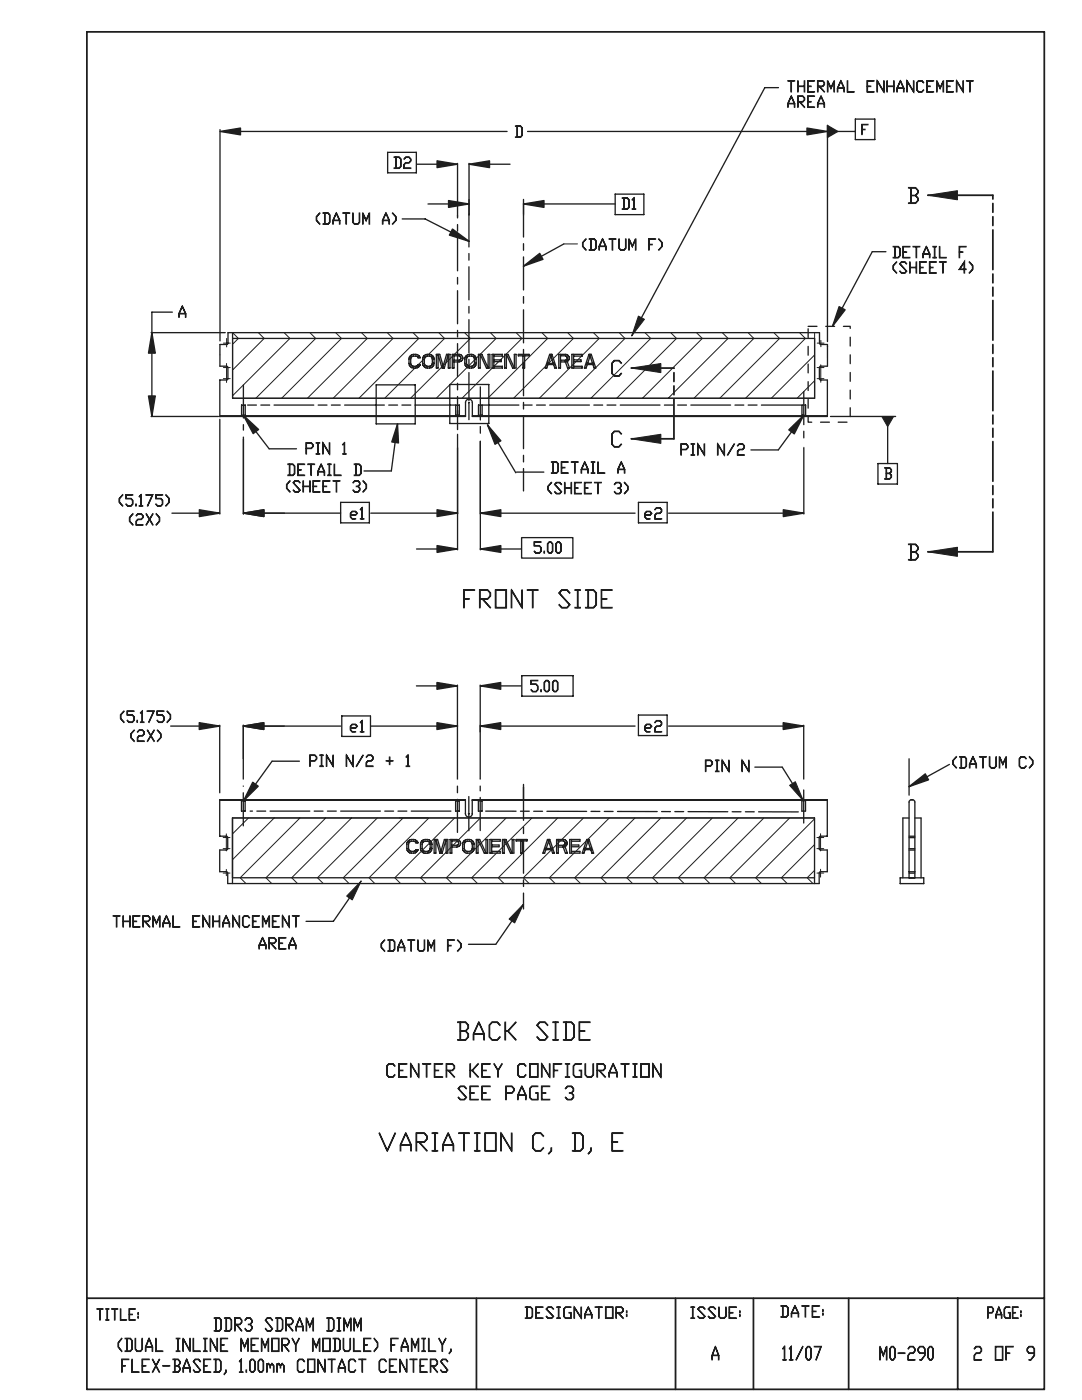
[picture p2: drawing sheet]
<svg xmlns="http://www.w3.org/2000/svg" width="216mm" height="279mm" viewBox="0 0 216 279" stroke-linecap="round" stroke-linejoin="round" font-family="sans-serif">
<path d="M17.3 6.4h191.1v270.9h-191.1zM17.3 259.1h191.1M95.1 259.1v18.2M134.8 259.1v18.2M150.3 259.1v18.2M169.3 259.1v18.2M191.1 259.1v18.2" fill="none" stroke="#211d1e" stroke-width=".35"/>
<path d="M54.3 151.9l-5.7 7.9" fill="none" stroke="#211d1e" stroke-width=".26"/>
<path d="M50.4 156.1l1.1 .8-2.9 2.9z" fill="#211d1e"/>
<path d="M50.4 156.1l1.1 .8-2.9 2.9zM54.3 151.9h5.4M104.5 180.4l-5.6 8.1h-5.4" fill="none" stroke="#211d1e" stroke-width=".26"/>
<path d="M104.5 180.4l-1.8 3.8-1.1-.8z" fill="#211d1e"/>
<path d="M104.5 180.4l-1.8 3.8-1.1-.8z" fill="none" stroke="#211d1e" stroke-width=".2"/>
<path d="M156.1 153.1l4.2 6.7" fill="none" stroke="#211d1e" stroke-width=".26"/>
<path d="M157.6 156.7l1.1-.7 1.6 3.8z" fill="#211d1e"/>
<path d="M157.6 156.7l1.1-.7 1.6 3.8z" fill="none" stroke="#211d1e" stroke-width=".2"/>
<path d="M48.6 82.9l5.1 6.7M150.6 153.1h5.5" fill="none" stroke="#211d1e" stroke-width=".26"/>
<path d="M48.6 82.9l3 2.8-1.1 .8z" fill="#211d1e"/>
<path d="M48.6 82.9l3 2.8-1.1 .8zM53.7 89.6h5.5M79.3 84.6l-1.2 9.4" fill="none" stroke="#211d1e" stroke-width=".26"/>
<path d="M79.3 84.6l.2 3.8-1.3-.2z" fill="#211d1e"/>
<path d="M72.6 94h5.5M79.3 84.6l.2 3.8-1.3-.2zM97.3 84.8l5.6 9.6" fill="none" stroke="#211d1e" stroke-width=".26"/>
<path d="M97.3 84.8l2.6 3.2-1.1 .7z" fill="#211d1e"/>
<path d="M80.3 43.7h4.5l8.8 4.5M97.3 84.8l2.6 3.2-1.1 .7zM103.1 94.2h5.4" fill="none" stroke="#211d1e" stroke-width=".26"/>
<path d="M90.3 45.7l3.3 2.5-3.9-1.3z" fill="#211d1e"/>
<path d="M90.3 45.7l3.3 2.5-3.9-1.3zM112.5 48.7l-8.1 4.4" fill="none" stroke="#211d1e" stroke-width=".26"/>
<path d="M112.5 48.7h2.7" fill="none" stroke="#211d1e" stroke-width=".2"/>
<path d="M104.4 53.1l3.3-2.5 .7 1.2z" fill="#211d1e"/>
<path d="M104.4 53.1l3.3-2.5 .7 1.2zM160.4 82.9l-5.1 6.9" fill="none" stroke="#211d1e" stroke-width=".26"/>
<path d="M157.4 85.8l3-2.9-1.9 3.7z" fill="#211d1e"/>
<path d="M174 50.2l-7.9 14.9M149.8 89.8h5.5M157.4 85.8l3-2.9-1.9 3.7z" fill="none" stroke="#211d1e" stroke-width=".26"/>
<path d="M167.4 61.2l1.2 .6-2.5 3.3z" fill="#211d1e"/>
<path d="M174 50.2h2.8M167.4 61.2l1.2 .6-2.5 3.3zM189.4 152.6l-8 4.4" fill="none" stroke="#211d1e" stroke-width=".26"/>
<path d="M181.4 157l3.2-2.6 .7 1.2z" fill="#211d1e"/>
<path d="M181.4 157l3.2-2.6 .7 1.2z" fill="none" stroke="#211d1e" stroke-width=".26"/>
<path d="M72.1 175.9l-1.8 3.7-1.1-.8z" fill="#211d1e"/>
<path d="M72.1 175.9l-1.8 3.7-1.1-.8z" fill="none" stroke="#211d1e" stroke-width=".2"/>
<path d="M72.1 175.9l-5.6 8h-5.4" fill="none" stroke="#211d1e" stroke-width=".26"/>
<path d="M127.4 63.1l1.2 .6-2.5 3.3z" fill="#211d1e"/>
<path d="M127.4 63.1l1.2 .6-2.5 3.3z" fill="none" stroke="#211d1e" stroke-width=".2"/>
<path d="M155.3 17.5h-2.7l-26.5 49.5M83.1 136.9h4.1M91.3 136.7v18.8M95.8 136.7v18.8M99.9 136.9h4.1" fill="none" stroke="#211d1e" stroke-width=".26"/>
<path d="M75.1 76.8v7.8M82.8 76.8h-7.7M89.8 76.7v7.8M97.5 76.7h-7.7M75.1 84.6h7.7M82.8 84.6v-7.8M89.8 84.5h7.7M90.8 80.8h-41.8M97.5 84.5v-7.8M159.9 80.8h-63.6M90 161.9h-40.1M159.3 162l-62.4-.1" fill="none" stroke="#211d1e" stroke-width=".26" stroke-dasharray="7.9 .9 1.8 .9 1.8 .9"/>
<path d="M87.2 136.2l4.1 .7-4.1 .7z" fill="#211d1e"/>
<path d="M87.2 136.2l4.1 .7-4.1 .7z" fill="none" stroke="#211d1e" stroke-width=".26"/>
<path d="M95.8 136.9l4.1-.7v1.4z" fill="#211d1e"/>
<g fill="none" stroke="#211d1e" stroke-width=".26">
<path d="M95.8 136.9l4.1-.7v1.4zM48.5 144.7v6.7M52.6 144.9h15.4M74 144.9h13.2M91.3 144.7v.2"/>
<circle cx="91.3" cy="136.9" r=".01"/>
<circle cx="91.3" cy="155.5" r=".01"/>
<circle cx="95.8" cy="155.5" r=".01"/>
</g>
<path d="M48.5 144.9l4.1-.7v1.4z" fill="#211d1e"/>
<path d="M48.5 144.9l4.1-.7v1.4z" fill="none" stroke="#211d1e" stroke-width=".26"/>
<path d="M87.2 144.2l4.1 .7-4.1 .7z" fill="#211d1e"/>
<g fill="none" stroke="#211d1e" stroke-width=".26">
<path d="M34.1 144.9h5.7M43.8 144.7v13.5M48.5 144.7v10.8M52.6 144.9h4.1M87.2 144.2l4.1 .7-4.1 .7z"/>
<circle cx="91.3" cy="144.9" r=".01"/>
</g>
<circle cx="48.5" cy="151.5" r=".01" fill="none" stroke="#211d1e" stroke-width=".2"/>
<path d="M48.5 144.9l4.1-.7v1.4z" fill="#211d1e"/>
<path d="M48.5 144.9l4.1-.7v1.4z" fill="none" stroke="#211d1e" stroke-width=".26"/>
<path d="M39.8 144.2l4 .7-4 .7z" fill="#211d1e"/>
<g fill="none" stroke="#211d1e" stroke-width=".26">
<path d="M39.8 144.2l4 .7-4 .7zM95.8 144.7v1.3M99.9 144.9h26.8M133.4 144.9h22.9M160.4 144.7v10.8"/>
<circle cx="43.8" cy="144.9" r=".01"/>
</g>
<g fill="none" stroke="#211d1e" stroke-width=".2">
<circle cx="43.8" cy="158.2" r=".01"/>
<circle cx="48.5" cy="155.5" r=".01"/>
</g>
<path d="M95.8 144.9l4.1-.7v1.4z" fill="#211d1e"/>
<path d="M95.8 144.9l4.1-.7v1.4z" fill="none" stroke="#211d1e" stroke-width=".26"/>
<path d="M156.3 144.2l4.1 .7-4.1 .7z" fill="#211d1e"/>
<g fill="none" stroke="#211d1e" stroke-width=".26">
<path d="M48.6 87.7v14.9M91.3 89.4v13.2M52.7 102.4h15.3M74 102.4h13.2M68.2 142.9h5.7v4.1h-5.7zM127.4 142.7h5.7v4.1h-5.7zM156.3 144.2l4.1 .7-4.1 .7z"/>
<circle cx="95.8" cy="146.1" r=".01"/>
<circle cx="160.4" cy="144.9" r=".01"/>
</g>
<g fill="none" stroke="#211d1e" stroke-width=".2">
<path d="M79.7 163.2h5.7"/>
<circle cx="160.4" cy="155.5" r=".01"/>
</g>
<path d="M48.6 102.4l4.1-.7v1.4z" fill="#211d1e"/>
<path d="M48.6 102.4l4.1-.7v1.4z" fill="none" stroke="#211d1e" stroke-width=".26"/>
<path d="M87.2 101.7l4.1 .7-4.1 .7z" fill="#211d1e"/>
<g fill="none" stroke="#211d1e" stroke-width=".26">
<path d="M43.9 83.7v18.9M48.6 87.3v15.3M34.3 102.4h5.5M52.7 102.4h4.1M87.2 101.7l4.1 .7-4.1 .7z"/>
<circle cx="91.3" cy="102.4" r=".01"/>
</g>
<g fill="none" stroke="#211d1e" stroke-width=".2">
<circle cx="48.6" cy="87.6" r=".01"/>
<circle cx="91.3" cy="89.4" r=".01"/>
</g>
<path d="M48.6 102.4l4.1-.7v1.4z" fill="#211d1e"/>
<path d="M48.6 102.4l4.1-.7v1.4z" fill="none" stroke="#211d1e" stroke-width=".26"/>
<path d="M39.8 101.7l4.1 .7-4.1 .7z" fill="#211d1e"/>
<g fill="none" stroke="#211d1e" stroke-width=".26">
<path d="M30.1 66.4h14.8M30.3 70.5v8.5M34.4 62.3h-4.1v4.1M30.1 83.1h13.5M39.8 101.7l4.1 .7-4.1 .7z"/>
<circle cx="48.6" cy="102.4" r=".01"/>
</g>
<g fill="none" stroke="#211d1e" stroke-width=".2">
<circle cx="43.9" cy="83.3" r=".01"/>
<circle cx="48.6" cy="87.2" r=".01"/>
</g>
<path d="M29.6 79h1.4l-.7 4.1z" fill="#211d1e"/>
<path d="M29.6 79h1.4l-.7 4.1z" fill="none" stroke="#211d1e" stroke-width=".26"/>
<path d="M30.3 66.4l.7 4.1h-1.4z" fill="#211d1e"/>
<g fill="none" stroke="#211d1e" stroke-width=".26">
<path d="M30.3 66.4l.7 4.1h-1.4zM95.8 88.1v14.5M160.4 89.4v13.2M99.9 102.4h26.8M133.4 102.4h22.9"/>
<circle cx="45.5" cy="66.4" r=".01"/>
<circle cx="30.3" cy="83.1" r=".01"/>
</g>
<circle cx="43.6" cy="83.1" r=".01" fill="none" stroke="#211d1e" stroke-width=".2"/>
<path d="M95.8 102.4l4.1-.7v1.4z" fill="#211d1e"/>
<path d="M95.8 102.4l4.1-.7v1.4z" fill="none" stroke="#211d1e" stroke-width=".26"/>
<path d="M156.3 101.7l4.1 .7-4.1 .7z" fill="#211d1e"/>
<g fill="none" stroke="#211d1e" stroke-width=".26">
<path d="M91.3 86.7v23M95.8 88.1v21.6M83.1 109.6h4.1M99.9 109.6h4.1M156.3 101.7l4.1 .7-4.1 .7z"/>
<circle cx="160.4" cy="89.3" r=".01"/>
<circle cx="160.4" cy="102.4" r=".01"/>
</g>
<circle cx="95.8" cy="88.1" r=".01" fill="none" stroke="#211d1e" stroke-width=".2"/>
<path d="M87.2 108.9l4.1 .7-4.1 .6z" fill="#211d1e"/>
<path d="M87.2 108.9l4.1 .7-4.1 .6z" fill="none" stroke="#211d1e" stroke-width=".26"/>
<path d="M95.8 109.6l4.1-.7v1.3z" fill="#211d1e"/>
<g fill="none" stroke="#211d1e" stroke-width=".26">
<path d="M83.1 32.8h4.1M91.3 32.6v10.5M93.6 32.6v10.3M97.7 32.8h4.1M68 100.3h5.7v4h-5.7zM95.8 109.6l4.1-.7v1.3zM127.4 100.3h5.7v4h-5.7zM104.1 134.8h10.3v4.1h-10.3z"/>
<circle cx="95.8" cy="109.6" r=".01"/>
</g>
<g fill="none" stroke="#211d1e" stroke-width=".2">
<circle cx="91.3" cy="86.7" r=".01"/>
<circle cx="95.8" cy="88" r=".01"/>
</g>
<path d="M93.6 32.8l4.1-.7v1.4z" fill="#211d1e"/>
<path d="M93.6 32.8l4.1-.7v1.4z" fill="none" stroke="#211d1e" stroke-width=".26"/>
<path d="M87.2 32.1l4.1 .7-4.1 .7z" fill="#211d1e"/>
<g fill="none" stroke="#211d1e" stroke-width=".26">
<path d="M43.9 25.9v42.1M48 26.2h53.2M77.3 30.4h5.8v4.1h-5.8zM87.2 32.1l4.1 .7-4.1 .7zM105.3 26.2h55.7M122.7 38.7h5.8v4.1h-5.8z"/>
<circle cx="93.6" cy="32.8" r=".01"/>
<circle cx="91.3" cy="43.1" r=".01"/>
<circle cx="93.6" cy="43" r=".01"/>
</g>
<path d="M43.9 26.2l4.1-.6v1.3z" fill="#211d1e"/>
<path d="M43.9 26.2l4.1-.6v1.3z" fill="none" stroke="#211d1e" stroke-width=".26"/>
<path d="M161 25.6l4.1 .6-4.1 .7z" fill="#211d1e"/>
<g fill="none" stroke="#211d1e" stroke-width=".26">
<path d="M161 25.6l4.1 .6-4.1 .7zM45.5 73.4l-.1 2.3-.2 .1h-1.3v7.3h49v-2.8a.68 .68 0 0 1 .7-.6 .68 .68 0 0 1 .7 .6v2.8h70.8M46.4 66.4v13.1h116.1M81.9 71a1.13 1.13 0 0 1 1.9 .4h-.4a.81 .81 0 0 0-.8-.4 .81 .81 0 0 0-.7 .6v.9a.59 .59 0 0 0 .6 .6l.7-.1 .2-.2h.4a1.16 1.16 0 0 1-1.2 .7 1.16 1.16 0 0 1-1-1l.1-1.2zM83.4 72.9l-.1 .1M86.3 71.6a.59 .59 0 0 0-.6-.5 .79 .79 0 0 0-1 .3 1.74 1.74 0 0 0 .1 1.5l.4 .2a.79 .79 0 0 0 1-.3l.1-.3M86.3 71.6h.3M86.3 72.5h.3M86.3 71.6v.9M86.6 71.6a1.15 1.15 0 0 0-1.1-.9 1.15 1.15 0 0 0-1.2 .9v.9a1.15 1.15 0 0 0 1.2 1 1.15 1.15 0 0 0 1.1-1M86.6 71.6v.9M88.3 73.4l.8-2.7h.7v2.7h-.3v-2.7l-.8 2.7h-.5l-.8-2.7v2.7h-.3v-2.7h.6l.8 2.7"/>
<path d="M88.5 72.9l-.1 .1M90.6 70.7v2.7h-.4v-2.7h1.4a.75 .75 0 0 1 .7 .8 .75 .75 0 0 1-.7 .7h-1M90.6 71h1l.4 .4-.1 .3-.3 .2h-1M94.7 71.6a.59 .59 0 0 0-.6-.5 .79 .79 0 0 0-1 .3 1.74 1.74 0 0 0 .2 1.5l.4 .2a.79 .79 0 0 0 .9-.3l.1-.3M94.7 71.6h.3M94.7 72.5h.3M94.7 71.6v.9M95 71.6a1.15 1.15 0 0 0-1.1-.9 1.15 1.15 0 0 0-1.2 .9v.9a1.15 1.15 0 0 0 1.2 1 1.15 1.15 0 0 0 1.1-1M95 71.6v.9M95.5 70.7h.7l1.2 2.7v-2.7h.3v2.7h-.6l-1.3-2.7v2.7h-.3zM98.5 71.1h1.7v-.4h-2v2.7h2v-.3h-1.7M98.5 71.8h1.5v.4h-1.5"/>
<path d="M98.5 70.7v2.7M100.7 70.7h.7l1.2 2.7v-2.7h.4v2.7h-.7l-1.3-2.7v2.7h-.3zM103.4 70.7h2.2v.3h-2.2zM104.3 71v2.4h.4v-2.4M109.2 72.5h1.4v.3h-1.4zM109.4 72.6l-.2 .2M109.8 70.7l.9 2.7h.3l-.9-2.7h-.4l-.9 2.7h.3l.9-2.7M111.8 70.7v2.7h-.3v-2.7h1.4a.75 .75 0 0 1 .7 .8 .75 .75 0 0 1-.7 .7h-1.1M111.8 71h1.1l.3 .4-.1 .3-.2 .2h-1.1M112.7 72.1h.4l.6 1.3h-.4zM114.5 71.1h1.7v-.4h-2.1v2.7h2.1v-.3h-1.7M114.5 71.8h1.4v.4h-1.4"/>
<path d="M114.5 70.7v2.7M117.1 72.5h1.3v.3h-1.3zM117.6 70.7l.9 2.7h.4l-.9-2.7h-.5l-.9 2.7h.4l.9-2.7M163.5 66.4h-118v2.2l-.3 .2h-1.3v4.3M43.9 83h49M48.2 80.8h.7v2.1h-.7zM90.9 80.8h.8v2.1h-.8zM91.3 81.9v1.2M94.3 83h70.8M95.5 80.8h.7v2.1h-.7zM104.1 107.3h10.2v4.1h-10.2zM43.8 159.7h49.1"/>
<path d="M48.2 159.8h.7v2.1h-.7zM90.9 159.8h.7v2.1h-.7zM94.2 159.7h70.9M95.5 159.8h.7v2.1h-.7zM160 159.8v2.1h.7v-2.1M43.8 169.6v4.4h1.4l.2 .1v2.2M45.4 169.4v-2.4l-.2-.1h-1.4v-7.3h49.1v2.8a.68 .68 0 0 0 .6 .7 .68 .68 0 0 0 .7-.7v-2.8h70.9v7.3h-1.4l-.2 .1v2.4M46.4 176.3v-13.1h116.1v13.1M81.5 167.8a1.13 1.13 0 0 1 1.9 .4h-.4a.82 .82 0 0 0-.8-.3 .82 .82 0 0 0-.7 .6v.8a.59 .59 0 0 0 .6 .6h.7l.2-.3h.4a1.16 1.16 0 0 1-1.2 .7 1.16 1.16 0 0 1-1-1v-1.2zM83 169.7l-.2 .1M85.8 168.5a.59 .59 0 0 0-.5-.6 .79 .79 0 0 0-1 .3 1.74 1.74 0 0 0 .1 1.5l.4 .2a.79 .79 0 0 0 1-.3v-.3M85.8 168.5h.4"/>
<path d="M85.8 169.3h.4M85.8 168.5v.8M86.2 168.5a1.15 1.15 0 0 0-1.2-1 1.15 1.15 0 0 0-1.1 1v.8a1.15 1.15 0 0 0 1.1 1 1.15 1.15 0 0 0 1.2-1M86.2 168.5v.8M87.9 170.3l.8-2.8h.7v2.8h-.4v-2.8l-.8 2.8h-.4l-.8-2.8v2.8h-.4v-2.8h.7l.8 2.8M88 169.8h.1M90.2 167.5v2.8h-.4v-2.8h1.4a.75 .75 0 0 1 .7 .8 .75 .75 0 0 1-.7 .7h-1M90.2 167.8h1l.3 .4-.2 .4-1.1 .1M94.2 168.5a.59 .59 0 0 0-.5-.6 .79 .79 0 0 0-1 .3 1.75 1.75 0 0 0 .1 1.5l.4 .2a.79 .79 0 0 0 1-.3v-.3M94.2 168.5h.4M94.2 169.3h.4M94.2 168.5v.8"/>
<path d="M94.6 168.5a1.15 1.15 0 0 0-1.2-1 1.15 1.15 0 0 0-1.1 1v.8a1.15 1.15 0 0 0 1.1 1 1.15 1.15 0 0 0 1.2-1M94.6 168.5v.8M95 167.5h.7l1.3 2.8v-2.8h.3v2.8h-.7l-1.2-2.8v2.8h-.4zM98.1 167.9h1.7v-.4h-2v2.8h2v-.4h-1.7M98.1 168.6h1.5v.4h-1.5M98.1 167.5v2.8M100.3 167.5h.6l1.3 2.8v-2.8h.3v2.8h-.6l-1.3-2.8v2.8h-.3zM103 167.5h2.2v.3h-2.2zM103.9 167.8v2.5h.3v-2.5M108.8 169.3h1.4v.3h-1.4zM109 169.4l-.2 .2M109.4 167.5l.9 2.8h.3l-.9-2.8h-.5l-.9 2.8h.4l.9-2.8"/>
<path d="M111.4 167.5v2.8h-.3v-2.8h1.3a.75 .75 0 0 1 .8 .8 .75 .75 0 0 1-.8 .7h-1M111.4 167.8h1l.4 .4-.2 .4-1.2 .1M112.3 168.9h.4l.5 1.4h-.4zM114 167.9h1.7v-.4h-2v2.8h2v-.4h-1.7M114 168.6h1.5v.4h-1.5M114 167.5v2.8M116.6 169.3h1.4v.3h-1.4zM117.2 167.5l.9 2.8h.3l-.9-2.8h-.4l-.9 2.8h.3l.9-2.8M165.1 169.6v4.4h-1.4l-.2 .1v2.2"/>
<circle cx="165.1" cy="26.2" r=".01"/>
<circle cx="43.9" cy="70.8" r=".01"/>
<circle cx="165.1" cy="69.1" r=".01"/>
</g>
<g fill="none" stroke="#211d1e" stroke-width=".2">
<path d="M46.4 66.4l1.2 1.1-1.2 1.2M51.6 66.4l1.1 1.1-6.3 6.3M56.7 66.4l1.2 1.1-11.5 11.5M61.8 66.4l1.2 1.1-11.9 12M67 66.4l1.1 1.1-11.9 12M72.1 66.4l1.2 1.1-12 12M77.3 66.4l1.1 1.1-11.9 12M82.4 66.4l1.2 1.1-12 12M87.6 66.4l1.1 1.1-11.9 12M92.7 66.4l1.1 1.1-11.9 12M97.8 66.4l1.2 1.1-11.9 12M103 66.4l1.1 1.1-11.9 12"/>
<path d="M108.1 66.4l1.2 1.1-12 12M113.3 66.4l1.1 1.1-11.9 12M118.4 66.4l1.2 1.1-12 12M123.6 66.4l1.1 1.1-11.9 12M128.7 66.4l1.1 1.1-11.9 12M133.8 66.4l1.2 1.1-11.9 12M139 66.4l1.1 1.1-11.9 12M144.1 66.4l1.2 1.1-12 12M149.3 66.4l1.1 1.1-11.9 12M154.4 66.4l1.2 1.1-12 12M159.5 66.4l1.2 1.1-11.9 12M162.5 70.8l-8.6 8.7"/>
<path d="M162.5 76l-3.4 3.5M162.5 66.4v13.1h-116.1v-12M160 159.8h.7M46.4 163.2h116.1v12M49.6 163.2l-3.2 3.2M54.7 163.2l-8.3 8.4M59.9 163.2l-12 12 1.2 1.1M65 163.2l-11.9 12 1.1 1.1M70.1 163.2l-11.9 12 1.2 1.1M75.3 163.2l-11.9 12 1.1 1.1M80.4 163.2l-11.9 12 1.2 1.1M85.6 163.2l-12 12 1.2 1.1"/>
<path d="M90.7 163.2l-11.9 12 1.1 1.1M95.9 163.2l-12 12 1.2 1.1M101 163.2l-11.9 12 1.1 1.1M106.1 163.2l-12 12 1.2 1.1M111.3 163.2l-11.9 12 1.2 1.1M116.4 163.2l-12 12 1.2 1.1M121.6 163.2l-12 12 1.2 1.1M126.7 163.2l-12 12 1.1 1.1M131.9 163.2l-12 12 1.2 1.1M137 163.2l-11.9 12 1.1 1.1M142.1 163.2l-11.9 12 1.2 1.1M147.3 163.2l-11.9 12 1.1 1.1"/>
<path d="M152.4 163.2l-11.9 12 1.1 1.1M157.6 163.2l-12 12 1.2 1.1M162.5 173.7l-1.4 1.5 1.1 1.1M162.5 168.6l-6.6 6.6 1.2 1.1M162.5 163.4l-11.7 11.8 1.1 1.1"/>
</g>
<path d="M134.5 87.6v-14.1M198.1 110.1v-71.1" fill="none" stroke="#211d1e" stroke-width=".35" stroke-dasharray="7.9 .9 1.8 .9 1.8 .9"/>
<g fill="none" stroke="#211d1e" stroke-width=".26" stroke-dasharray="6.6 1.3 1.3 1.3">
<path d="M93.6 42.7v37.3M104.5 40.7v57.3M48.6 76.8v9M95.8 77.2v9.5M160.4 78.1v9.8M91.3 85.7v-42.7M93.6 80.3v3.5M93.6 80.3h.1M93.6 80.3h-.1M104.5 157.1v24.3M104.5 156.5v3.2M48.5 164.8v-7.9"/>
<path d="M91.3 166.1v-9.2M93.6 162.4v-3.4M93.6 162.4h.1M93.6 162.4h-.1M93.6 162.4v3.4M95.8 165.8v-8.9M160.4 164.3v-7.4"/>
</g>
<path d="M45.2 72.5v3.8M45.2 67.5v1.7M45.9 75.6h-1.3M45.9 68.5h-1.3M45.2 173.5v1.3M45.2 166.4v3.4M45.9 174.2h-1.4M45.9 167.1h-1.4M163 174.2h1.4M163 167.1h1.4M163.7 175.1v-1.6M163.7 169.8v-3.4" fill="none" stroke="#211d1e" stroke-width=".2" stroke-dasharray="6.6 1.3 1.3 1.3"/>
<path d="M126 87.6l5.9-.9v1.8z" fill="#211d1e"/>
<path d="M126 87.6l5.9-.9v1.8z" fill="none" stroke="#211d1e" stroke-width=".2"/>
<path d="M126 73.5h8.5M126 87.6h8.5" fill="none" stroke="#211d1e" stroke-width=".35"/>
<path d="M126 73.5l5.9-1v1.9z" fill="#211d1e"/>
<path d="M126 73.5l5.9-1v1.9z" fill="none" stroke="#211d1e" stroke-width=".2"/>
<path d="M93.6 39.8v2.9M104.5 39.8v2.9M85.4 40.7h4.1M108.5 40.7h14.3" fill="none" stroke="#211d1e" stroke-width=".26"/>
<path d="M89.5 40l4.1 .7-4.1 .7z" fill="#211d1e"/>
<path d="M89.5 40l4.1 .7-4.1 .7z" fill="none" stroke="#211d1e" stroke-width=".26"/>
<path d="M104.5 40.7l4-.7v1.4z" fill="#211d1e"/>
<g fill="none" stroke="#211d1e" stroke-width=".26">
<path d="M104.5 40.7l4-.7v1.4zM162.5 67.5v12M163.5 73.4v2.3l.3 .1h1.3v7.3M165.1 68.8v4.3h-1.3M160 80.8h.8v2.1h-.8zM165.7 83.1h13M175.2 92.5h3.9v4.1h-3.9zM177.1 85.2v7.3"/>
<circle cx="93.6" cy="42.9" r=".01"/>
<circle cx="104.5" cy="40.7" r=".01"/>
<circle cx="104.5" cy="42.9" r=".01"/>
</g>
<path d="M161.3 65.1h8.4v19.2h-8.4z" fill="none" stroke="#211d1e" stroke-width=".26" stroke-dasharray="1.8 1.8"/>
<path d="M163 75.6h1.4M163.8 76.3v-3.5" fill="none" stroke="#211d1e" stroke-width=".2" stroke-dasharray="6.6 1.3 1.3 1.3"/>
<path d="M175.9 83.1h2.4l-1.2 2.1z" fill="#211d1e"/>
<path d="M175.9 83.1h2.4l-1.2 2.1z" fill="none" stroke="#211d1e" stroke-width=".2"/>
<path d="M185.1 110.1h13" fill="none" stroke="#211d1e" stroke-width=".35"/>
<path d="M185.1 110.1l5.9-.9v1.8z" fill="#211d1e"/>
<path d="M185.1 110.1l5.9-.9v1.8z" fill="none" stroke="#211d1e" stroke-width=".2"/>
<path d="M165.1 26.2h5.6M170.7 23.8h3.9v4.1h-3.9zM163.5 66.4l.1 2.2 .2 .2h1.3" fill="none" stroke="#211d1e" stroke-width=".26"/>
<path d="M163.1 68.5h1.3M163.8 69.2v-1.3" fill="none" stroke="#211d1e" stroke-width=".2" stroke-dasharray="6.6 1.3 1.3 1.3"/>
<path d="M185.1 39h13" fill="none" stroke="#211d1e" stroke-width=".35"/>
<path d="M185.1 39l5.9-.9v1.8z" fill="#211d1e"/>
<path d="M185.1 39l5.9-.9v1.8z" fill="none" stroke="#211d1e" stroke-width=".2"/>
<path d="M165.1 25v43.2M43.9 73.1h1.3l.3 .3M163.8 73.1l-.3 .3" fill="none" stroke="#211d1e" stroke-width=".26"/>
<path d="M45.9 73.4h-1.3M163 73.4h1.4" fill="none" stroke="#211d1e" stroke-width=".2" stroke-dasharray="6.6 1.3 1.3 1.3"/>
<path d="M165.1 25.1l2.1 1.1-2.1 1.2z" fill="#211d1e"/>
<g fill="none" stroke="#211d1e" stroke-width=".26">
<path d="M165.1 25.1l2.1 1.1-2.1 1.2zM46.4 67.5h116.1M181.4 151.4v7.3M45.4 169.4l-.2 .2h-1.4M45.4 176.3h118.1M46.4 175.2h116.1M163.5 169.4l.2 .2h1.4M179.6 175.2h4.7v1.1h-4.7zM181.4 175.2v-15.1a.59 .59 0 0 1 .6-.5 .59 .59 0 0 1 .5 .5v15.1M181.4 169.6h1.1M181.4 163.3h-1.2v11.9M181.4 174h1.1"/>
<path d="M181.4 166.9h1.1M182.5 163.3h1.3v11.9"/>
</g>
<path d="M45.9 169.4h-1.4M163 169.4h1.4" fill="none" stroke="#211d1e" stroke-width=".2" stroke-dasharray="6.6 1.3 1.3 1.3"/>
<path d="M181.4 174.3h1.1M181.4 169.4h1.1M181.4 167.2h1.1" fill="none" stroke="#211d1e" stroke-width=".26" stroke-dasharray="6.6 1.3 1.3 1.3"/>
<g font-size="4.9" fill="#211d1e">
<text x="92" y="121.3">FRONT SIDE</text>
<text x="90.8" y="207.5">BACK SIDE</text>
<text x="75.2" y="229.7">VARIATION C, D, E</text>
</g>
<g font-size="4.3" fill="#211d1e">
<text x="180.8" y="40.6">B</text>
<text x="121.7" y="75">C</text>
<text x="121.7" y="89.2">C</text>
<text x="180.8" y="111.7">B</text>
</g>
<g font-size="3.7" fill="#211d1e">
<text x="76.8" y="215">CENTER KEY CONFIGURATION</text>
<text x="91.1" y="219.4">SEE PAGE 3</text>
<text x="194.1" y="271.4">2 OF 9</text>
</g>
<g font-size="3.7" fill="#231f20">
<text x="155.9" y="271.4">11/07</text>
<text x="175.3" y="271.4">M0-290</text>
</g>
<text font-size="3.6" fill="#211d1e" x="141.8" y="271.4">A</text>
<g font-size="3.5" fill="#211d1e">
<text x="23.3" y="269.7">(DUAL INLINE MEMORY MODULE) FAMILY,</text>
<text x="42.4" y="265.6">DDR3 SDRAM DIMM</text>
<text x="24" y="273.8">FLEX-BASED, 1.00mm CONTACT CENTERS</text>
</g>
<g font-size="3.1" fill="#211d1e">
<text x="156.9" y="18.3">THERMAL ENHANCEMENT</text>
<text x="156.9" y="21.4">AREA</text>
<text x="102.5" y="27.4">D</text>
<text x="78.3" y="33.6">D2</text>
<text x="123.9" y="41.7">D1</text>
<text x="62.8" y="44.7">(DATUM A)</text>
<text x="115.9" y="49.9">(DATUM F)</text>
<text x="177.9" y="51.4">DETAIL F</text>
<text x="177.9" y="54.5">(SHEET 4)</text>
<text x="35.4" y="63.3">A</text>
<text x="57.1" y="94.9">DETAIL D</text>
<text x="60.8" y="90.6">PIN 1</text>
<text x="109.7" y="94.4">DETAIL A</text>
<text x="135.6" y="90.8">PIN N/2</text>
<text x="176.2" y="95.6">B</text>
<text x="23.5" y="101">(5.175)</text>
<text x="56.9" y="98.2">(SHEET 3)</text>
<text x="109" y="98.5">(SHEET 3)</text>
<text x="25.5" y="104.8">(2X)</text>
<text x="69.6" y="103.5">e1</text>
<text x="128.4" y="103.5">e2</text>
<text x="106.3" y="110.4">5.00</text>
<text x="105.6" y="138">5.00</text>
<text x="23.7" y="144.1">(5.175)</text>
<text x="25.8" y="147.9">(2X)</text>
<text x="69.6" y="146">e1</text>
<text x="128.4" y="146">e2</text>
<text x="61.5" y="152.9">PIN N/2 + 11</text>
<text x="61.5" y="152.9">PIN N/2 +</text>
<text x="140.5" y="154">PIN N</text>
<text x="189.8" y="153.2">(DATUM C)</text>
<text x="51.4" y="189.4">AREA</text>
<text x="75.8" y="189.8">(DATUM F)</text>
<text x="19.1" y="263.4">TITLE::</text>
<text x="104.5" y="263.1">DESIGNATOR:</text>
<text x="137.5" y="263.1">ISSUE:</text>
<text x="155.5" y="262.8">DATE:</text>
<text x="196.8" y="263.1">PAGE:</text>
</g>
<text font-size="3.1" fill="#231f20" x="22.3" y="185">THERMAL ENHANCEMENT</text>
<text font-size="2.7" fill="#211d1e" x="171.7" y="26.8">F</text>
</svg>
